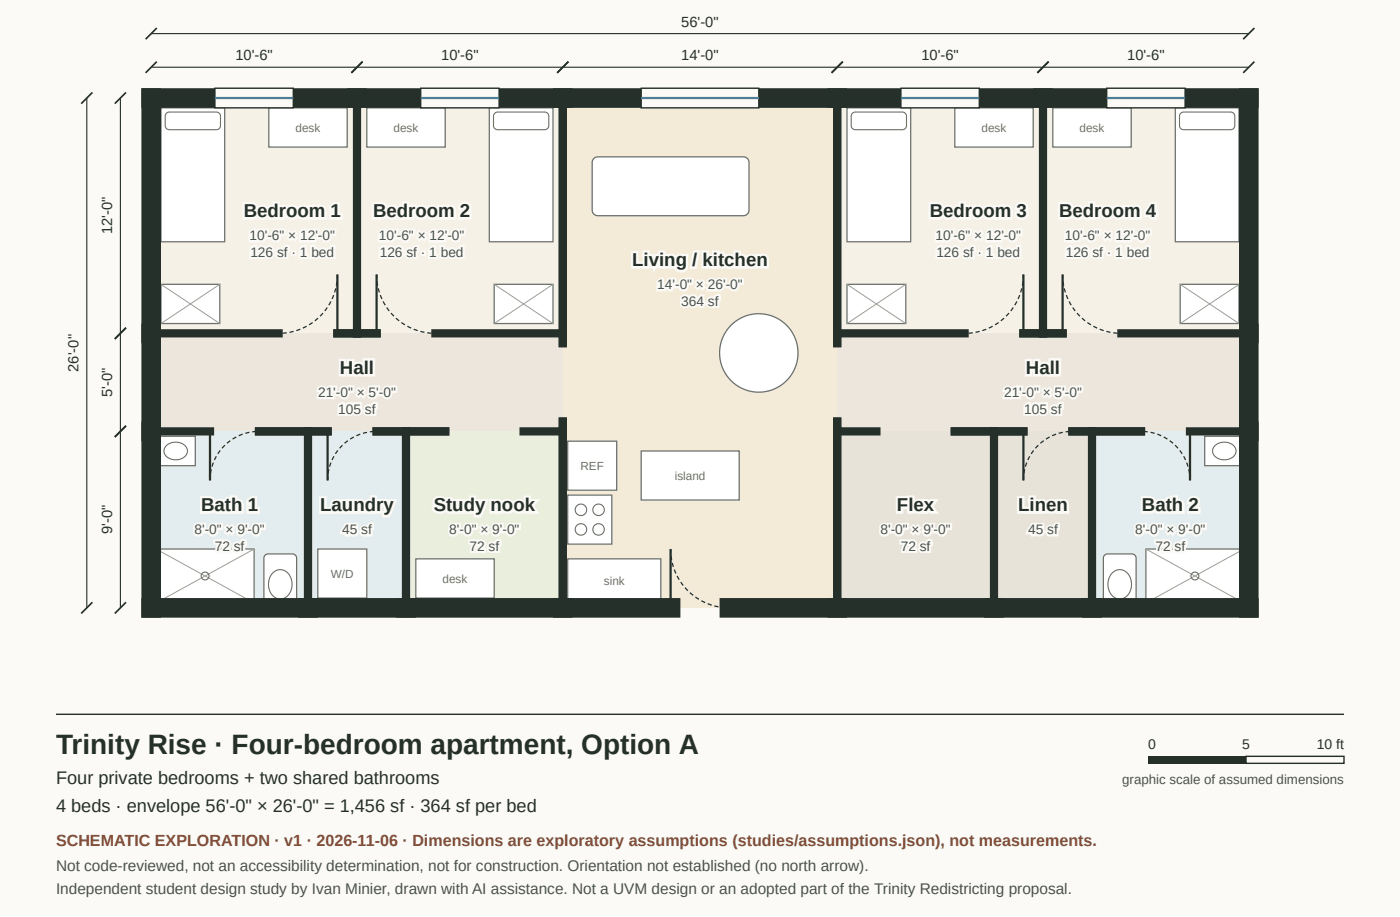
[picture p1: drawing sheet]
<svg xmlns="http://www.w3.org/2000/svg" width="265mm" height="173mm" viewBox="0 0 265 173" stroke-linecap="round" stroke-linejoin="round" font-family="sans-serif">
<path d="M0 0h264.6v173h-264.6z" fill="#fbfaf6"/>
<g fill="#f6f1e7">
<path d="M28.6 18.5h38.9v44.5h-38.9z"/>
<path d="M67.5 18.5h38.9v44.5h-38.9z"/>
</g>
<path d="M106.4 18.5h51.8v96.3h-51.8z" fill="#f3ead8"/>
<g fill="#f6f1e7">
<path d="M158.2 18.5h38.9v44.5h-38.9z"/>
<path d="M197.1 18.5h38.9v44.5h-38.9z"/>
</g>
<path d="M28.6 63h77.8v18.5h-77.8z" fill="#ece6dc"/>
<g fill="#e3edf0">
<path d="M28.6 81.5h29.6v33.3h-29.6z"/>
<path d="M58.2 81.5h18.5v33.3h-18.5z"/>
</g>
<path d="M76.7 81.5h29.7v33.3h-29.7z" fill="#eaeedd"/>
<path d="M158.2 63h77.8v18.5h-77.8z" fill="#ece6dc"/>
<g fill="#e8e3d8">
<path d="M158.2 81.5h29.7v33.3h-29.7z"/>
<path d="M187.9 81.5h18.5v33.3h-18.5z"/>
</g>
<path d="M206.4 81.5h29.6v33.3h-29.6z" fill="#e3edf0"/>
<path d="M30.4 20.4h12.1v25.3h-12.1z" fill="#fff"/>
<path d="M30.4 20.4h12.1v25.3h-12.1z" fill="none" stroke="#6b706b" stroke-width=".24"/>
<path d="M31.5 21.4l.5-.2h8.9a.79 .79 0 0 1 .8 .8v1.7a.79 .79 0 0 1-.8 .8h-8.9a.79 .79 0 0 1-.8-.8v-1.9z" fill="none" stroke="#6b706b" stroke-width=".21"/>
<path d="M50.8 20.4h14.8v7.4h-14.8z" fill="#fff"/>
<path d="M50.8 20.4h14.8v7.4h-14.8z" fill="none" stroke="#6b706b" stroke-width=".24"/>
<path d="M30.4 53.7h11.1v7.4h-11.1z" fill="#fff"/>
<path d="M30.4 53.7h11.1v7.4h-11.1z" fill="none" stroke="#6b706b" stroke-width=".24"/>
<path d="M30.4 53.7l11.1 7.4M41.5 53.7l-11.1 7.4" fill="none" stroke="#9aa09a" stroke-width=".19"/>
<path d="M69.3 20.4h14.8v7.4h-14.8z" fill="#fff"/>
<path d="M69.3 20.4h14.8v7.4h-14.8z" fill="none" stroke="#6b706b" stroke-width=".24"/>
<path d="M92.5 20.4h12v25.3h-12z" fill="#fff"/>
<path d="M92.5 20.4h12v25.3h-12z" fill="none" stroke="#6b706b" stroke-width=".24"/>
<path d="M93.5 21.4l.6-.2h8.8a.79 .79 0 0 1 .8 .8v1.7a.79 .79 0 0 1-.8 .8h-8.8a.79 .79 0 0 1-.8-.8v-1.9z" fill="none" stroke="#6b706b" stroke-width=".21"/>
<path d="M93.4 53.7h11.1v7.4h-11.1z" fill="#fff"/>
<path d="M93.4 53.7h11.1v7.4h-11.1z" fill="none" stroke="#6b706b" stroke-width=".24"/>
<path d="M93.4 53.7l11.1 7.4M104.5 53.7l-11.1 7.4" fill="none" stroke="#9aa09a" stroke-width=".19"/>
<path d="M29.5 103.7h18.5v10.2h-18.5z" fill="#fff"/>
<path d="M29.5 103.7h18.5v10.2h-18.5z" fill="none" stroke="#6b706b" stroke-width=".24"/>
<path d="M29.5 103.7l18.5 10.2M48 103.7l-18.5 10.2" fill="none" stroke="#9aa09a" stroke-width=".19"/>
<circle cx="38.8" cy="108.8" r=".74" fill="none" stroke="#6b706b" stroke-width=".21"/>
<path d="M50.1 104.9l.6-.3h4.6a.79 .79 0 0 1 .8 .8v7.7a.79 .79 0 0 1-.8 .8h-4.6a.79 .79 0 0 1-.8-.8v-7.7z" fill="#fff"/>
<path d="M50.1 104.9l.6-.3h4.6a.79 .79 0 0 1 .8 .8v7.7a.79 .79 0 0 1-.8 .8h-4.6a.79 .79 0 0 1-.8-.8v-7.7z" fill="none" stroke="#6b706b" stroke-width=".24"/>
<path d="M51.6 108.2a2.14 2.14 0 0 1 2.3-.3 2.14 2.14 0 0 1 1.3 1.9 2.56 2.56 0 0 1-2.7 3.3 3 3 0 0 1-.9-4.9z" fill="none" stroke="#6b706b" stroke-width=".21"/>
<path d="M29.5 82.4h7.4v5.6h-7.4z" fill="#fff"/>
<path d="M29.5 82.4h7.4v5.6h-7.4z" fill="none" stroke="#6b706b" stroke-width=".24"/>
<path d="M31.5 84.1a2.45 2.45 0 0 1 3.9 .9 2.15 2.15 0 0 1-3 1.7 1.51 1.51 0 0 1-1.3-1 1.51 1.51 0 0 1 .4-1.6z" fill="none" stroke="#6b706b" stroke-width=".21"/>
<path d="M60.1 103.7h9.2v9.3h-9.2z" fill="#fff"/>
<path d="M60.1 103.7h9.2v9.3h-9.2z" fill="none" stroke="#6b706b" stroke-width=".24"/>
<path d="M78.6 105.6h14.8v7.4h-14.8z" fill="#fff"/>
<path d="M78.6 105.6h14.8v7.4h-14.8z" fill="none" stroke="#6b706b" stroke-width=".24"/>
<path d="M222.1 20.4h12.1v25.3h-12.1z" fill="#fff"/>
<path d="M222.1 20.4h12.1v25.3h-12.1z" fill="none" stroke="#6b706b" stroke-width=".24"/>
<path d="M223.1 21.4l.6-.2h8.9a.79 .79 0 0 1 .8 .8v1.7a.79 .79 0 0 1-.8 .8h-8.9a.79 .79 0 0 1-.8-.8v-1.9z" fill="none" stroke="#6b706b" stroke-width=".21"/>
<path d="M199 20.4h14.8v7.4h-14.8z" fill="#fff"/>
<path d="M199 20.4h14.8v7.4h-14.8z" fill="none" stroke="#6b706b" stroke-width=".24"/>
<path d="M223 53.7h11.2v7.4h-11.2z" fill="#fff"/>
<path d="M223 53.7h11.2v7.4h-11.2z" fill="none" stroke="#6b706b" stroke-width=".24"/>
<path d="M223 53.7l11.2 7.4M234.2 53.7l-11.2 7.4" fill="none" stroke="#9aa09a" stroke-width=".19"/>
<path d="M180.4 20.4h14.9v7.4h-14.9z" fill="#fff"/>
<path d="M180.4 20.4h14.9v7.4h-14.9z" fill="none" stroke="#6b706b" stroke-width=".24"/>
<path d="M160.1 20.4h12v25.3h-12z" fill="#fff"/>
<path d="M160.1 20.4h12v25.3h-12z" fill="none" stroke="#6b706b" stroke-width=".24"/>
<path d="M161.1 21.4l.6-.2h8.8a.79 .79 0 0 1 .8 .8v1.7a.79 .79 0 0 1-.8 .8h-8.8a.79 .79 0 0 1-.8-.8v-1.9z" fill="none" stroke="#6b706b" stroke-width=".21"/>
<path d="M160.1 53.7h11.1v7.4h-11.1z" fill="#fff"/>
<path d="M160.1 53.7h11.1v7.4h-11.1z" fill="none" stroke="#6b706b" stroke-width=".24"/>
<path d="M160.1 53.7l11.1 7.4M171.2 53.7l-11.1 7.4" fill="none" stroke="#9aa09a" stroke-width=".19"/>
<path d="M216.6 103.7h18.5v10.2h-18.5z" fill="#fff"/>
<path d="M216.6 103.7h18.5v10.2h-18.5z" fill="none" stroke="#6b706b" stroke-width=".24"/>
<path d="M216.6 103.7l18.5 10.2M235.1 103.7l-18.5 10.2" fill="none" stroke="#9aa09a" stroke-width=".19"/>
<circle cx="225.8" cy="108.8" r=".74" fill="none" stroke="#6b706b" stroke-width=".21"/>
<path d="M208.8 104.9l.5-.3h4.6a.79 .79 0 0 1 .8 .8v7.7a.79 .79 0 0 1-.8 .8h-4.6a.79 .79 0 0 1-.8-.8v-7.7z" fill="#fff"/>
<path d="M208.8 104.9l.5-.3h4.6a.79 .79 0 0 1 .8 .8v7.7a.79 .79 0 0 1-.8 .8h-4.6a.79 .79 0 0 1-.8-.8v-7.7z" fill="none" stroke="#6b706b" stroke-width=".24"/>
<path d="M210.3 108.2a2.14 2.14 0 0 1 2.3-.3 2.14 2.14 0 0 1 1.2 1.9 2.56 2.56 0 0 1-2.6 3.3 3 3 0 0 1-.9-4.9z" fill="none" stroke="#6b706b" stroke-width=".21"/>
<path d="M227.7 82.4h7.4v5.6h-7.4z" fill="#fff"/>
<path d="M227.7 82.4h7.4v5.6h-7.4z" fill="none" stroke="#6b706b" stroke-width=".24"/>
<path d="M229.7 84.1a2.45 2.45 0 0 1 3.9 .9 2.15 2.15 0 0 1-3.1 1.7 1.51 1.51 0 0 1-1.2-1 1.51 1.51 0 0 1 .4-1.6z" fill="none" stroke="#6b706b" stroke-width=".21"/>
<path d="M107.3 83.3h9.2v9.3h-9.2z" fill="#fff"/>
<path d="M107.3 83.3h9.2v9.3h-9.2z" fill="none" stroke="#6b706b" stroke-width=".24"/>
<path d="M107.3 93.5h8.3v9.3h-8.3z" fill="#fff"/>
<path d="M107.3 93.5h8.3v9.3h-8.3z" fill="none" stroke="#6b706b" stroke-width=".24"/>
<g fill="none" stroke="#6b706b" stroke-width=".21">
<circle cx="109.8" cy="96.3" r="1.08"/>
<circle cx="113.1" cy="96.3" r="1.08"/>
<circle cx="109.8" cy="100" r="1.08"/>
<circle cx="113.1" cy="100" r="1.08"/>
</g>
<path d="M107.3 105.6h17.6v8.3h-17.6z" fill="#fff"/>
<path d="M107.3 105.6h17.6v8.3h-17.6z" fill="none" stroke="#6b706b" stroke-width=".24"/>
<path d="M121.2 85.2h18.5v9.3h-18.5z" fill="#fff"/>
<path d="M121.2 85.2h18.5v9.3h-18.5z" fill="none" stroke="#6b706b" stroke-width=".24"/>
<circle cx="143.4" cy="66.7" r="7.4" fill="#fff"/>
<circle cx="143.4" cy="66.7" r="7.4" fill="none" stroke="#6b706b" stroke-width=".24"/>
<path d="M112.2 29.9l.8-.3h27.5a1.06 1.06 0 0 1 1.1 1.1v9a1.06 1.06 0 0 1-1.1 1h-27.5a1.06 1.06 0 0 1-1.1-1v-9z" fill="#fff"/>
<path d="M112.2 29.9l.8-.3h27.5a1.06 1.06 0 0 1 1.1 1.1v9a1.06 1.06 0 0 1-1.1 1h-27.5a1.06 1.06 0 0 1-1.1-1v-9z" fill="none" stroke="#6b706b" stroke-width=".24"/>
<path d="M40.6 18.5h-12v96.3h98.1M55.4 18.5h24.1M94.3 18.5h26.9M143.4 18.5h26.9M185.1 18.5h24.1M224 18.5h12v96.3h-98.2" fill="none" stroke="#26302b" stroke-width="3.7"/>
<g fill="none" stroke="#26302b" stroke-width="1.6">
<path d="M67.5 18.5v44.5M106.4 18.5v46.3M158.2 18.5v46.3M197.1 18.5v44.5M28.6 63h24.1M63.8 63h7.4M82.3 63h24.1M106.4 79.6v35.2M158.2 63h24.1M158.2 79.6v35.2M193.4 63h7.4M211.9 63h24.1"/>
<path d="M28.6 81.5h11.1M48.9 81.5h13M58.2 81.5v33.3M71.2 81.5h12.9M76.7 81.5v33.3M99 81.5h7.4M158.2 81.5h7.4M180.4 81.5h13M187.9 81.5v33.3M202.7 81.5h12.9M206.4 81.5v33.3M224.9 81.5h11.1"/>
</g>
<path d="M40.6 16.7h14.8v3.7h-14.8z" fill="#fbfaf6"/>
<path d="M40.6 16.7h14.8v3.7h-14.8z" fill="none" stroke="#26302b" stroke-width=".26"/>
<path d="M40.6 18.5h14.8" fill="none" stroke="#4d7f99" stroke-width=".42"/>
<path d="M79.5 16.7h14.8v3.7h-14.8z" fill="#fbfaf6"/>
<path d="M79.5 16.7h14.8v3.7h-14.8z" fill="none" stroke="#26302b" stroke-width=".26"/>
<path d="M79.5 18.5h14.8" fill="none" stroke="#4d7f99" stroke-width=".42"/>
<path d="M170.3 16.7h14.8v3.7h-14.8z" fill="#fbfaf6"/>
<path d="M170.3 16.7h14.8v3.7h-14.8z" fill="none" stroke="#26302b" stroke-width=".26"/>
<path d="M170.3 18.5h14.8" fill="none" stroke="#4d7f99" stroke-width=".42"/>
<path d="M209.2 16.7h14.8v3.7h-14.8z" fill="#fbfaf6"/>
<path d="M209.2 16.7h14.8v3.7h-14.8z" fill="none" stroke="#26302b" stroke-width=".26"/>
<path d="M209.2 18.5h14.8" fill="none" stroke="#4d7f99" stroke-width=".42"/>
<path d="M121.2 16.7h22.2v3.7h-22.2z" fill="#fbfaf6"/>
<path d="M121.2 16.7h22.2v3.7h-22.2z" fill="none" stroke="#26302b" stroke-width=".26"/>
<path d="M121.2 18.5h22.2" fill="none" stroke="#4d7f99" stroke-width=".42"/>
<path d="M126.7 103.7v11.1" fill="none" stroke="#26302b" stroke-width=".42"/>
<path d="M126.6 103.7h.3v.8h-.3zM126.7 105h.2l.2 .8h-.3zM126.9 106.4l.3-.1 .2 .8h-.3zM127.3 107.6h.2l.3 .7-.2 .1zM127.9 108.9l.2-.1 .4 .6-.2 .2zM128.6 110l.2-.1 .4 .6-.2 .2zM129.4 111.1l.1-.2 .6 .6-.2 .2zM130.5 111.9l.6 .5-.2 .2-.6-.6zM131.5 112.7l.6 .4-.1 .2-.6-.4zM132.6 113.4l.7 .3-.1 .2-.7-.3zM133.8 113.9l.7 .3v.2l-.8-.2zM135 114.3l.8 .2v.3l-.8-.2zM136.3 114.6l.8 .1v.2l-.8-.1zM137.6 114.7h.2v.2h-.2z" fill="#26302b"/>
<path d="M63.8 51.9v11.1" fill="none" stroke="#26302b" stroke-width=".42"/>
<path d="M63.6 51.9h.3v.7h-.3zM63.6 53.2h.2l-.1 .8-.3-.1zM63.3 54.4l.3 .1-.2 .8-.3-.1zM63 55.7l.2 .1-.3 .7-.2-.1zM62.4 56.9l.2 .1-.4 .7-.2-.1zM61.7 58l.2 .2-.4 .6-.2-.1zM61 59.1l.1 .1-.5 .6-.2-.2zM59.4 60.5l.6-.5 .2 .2-.6 .5zM58.4 61.3l.6-.5 .1 .2-.6 .5zM57.2 61.9l.7-.4 .1 .2-.7 .4zM56 62.3l.7-.2 .1 .2-.8 .3zM54.7 62.7l.8-.2v.2l-.8 .2zM53.4 62.8l.8-.1v.3l-.8 .1zM52.7 62.9l.2-.1v.3h-.2z" fill="#26302b"/>
<path d="M71.2 51.9v11.1" fill="none" stroke="#26302b" stroke-width=".42"/>
<path d="M71.1 51.9h.2v.7h-.2zM71.1 53.2h.3l.1 .7-.2 .1zM71.4 54.5l.2-.1 .2 .8-.2 .1zM71.8 55.8l.2-.1 .3 .7-.2 .1zM72.3 57l.2-.1 .4 .7-.2 .1zM73 58.2l.2-.2 .5 .7-.2 .1zM73.8 59.2l.2-.1 .5 .5-.1 .2zM74.9 60l.6 .5-.1 .2-.7-.5zM75.9 60.8l.7 .5-.1 .2-.7-.5zM77 61.5l.7 .4-.1 .2-.7-.4zM78.2 62.1l.8 .2-.1 .3-.8-.3zM79.5 62.5l.7 .2v.2l-.8-.2zM80.8 62.7l.8 .1-.1 .3-.8-.1zM82.1 62.8l.2 .1v.2h-.2z" fill="#26302b"/>
<path d="M193.4 51.9v11.1" fill="none" stroke="#26302b" stroke-width=".42"/>
<path d="M193.3 51.9h.2v.7h-.2zM193.2 53.2h.3l-.2 .8-.2-.1zM193 54.4l.2 .1-.2 .8-.2-.1zM192.6 55.7l.2 .1-.3 .7-.2-.1zM192.1 56.9l.2 .1-.4 .7-.2-.1zM191.4 58l.2 .2-.5 .6-.2-.1zM190.6 59.1l.2 .1-.6 .6-.1-.2zM189.1 60.5l.6-.5 .1 .2-.6 .5zM188 61.3l.7-.5 .1 .2-.7 .5zM186.8 61.9l.7-.4 .2 .2-.8 .4zM185.6 62.3l.8-.2v.2l-.7 .3zM184.3 62.7l.8-.2 .1 .2-.8 .2zM183 62.8l.8-.1 .1 .3-.9 .1zM182.3 62.9l.2-.1v.3h-.2z" fill="#26302b"/>
<path d="M200.8 51.9v11.1" fill="none" stroke="#26302b" stroke-width=".42"/>
<path d="M200.7 51.9h.2l.1 .7h-.3zM200.8 53.2h.2l.1 .7-.2 .1zM201 54.5l.2-.1 .3 .8-.3 .1zM201.4 55.8l.2-.1 .3 .7-.2 .1zM201.9 57l.3-.1 .3 .7-.2 .1zM202.6 58.2l.2-.2 .5 .7-.2 .1zM203.5 59.2l.1-.1 .6 .5-.2 .2zM204.6 60l.6 .5-.2 .2-.6-.5zM205.6 60.8l.6 .5-.1 .2-.7-.5zM206.7 61.5l.7 .4-.1 .2-.7-.4zM207.9 62.1l.7 .2v.3l-.8-.3zM209.1 62.5l.8 .2-.1 .2-.7-.2zM210.4 62.7l.8 .1v.3l-.8-.1zM211.7 62.8l.2 .1v.2h-.2z" fill="#26302b"/>
<path d="M39.7 81.5v9.3" fill="none" stroke="#26302b" stroke-width=".42"/>
<path d="M39.6 90h.2v.8h-.2zM39.8 88.6l.2 .1-.1 .8-.2-.1zM40.2 87.3l.2 .1-.2 .8-.3-.1zM40.8 86.1l.2 .2-.4 .7-.2-.1zM41.5 85l.2 .2-.4 .6-.2-.1zM42.2 84.2l.2-.2 .2 .2-.6 .6-.1-.2zM42.8 83.7l.7-.5 .1 .1-.6 .5zM43.9 82.9l.7-.5 .1 .3-.7 .4zM45.1 82.2l.7-.3 .1 .2-.7 .3zM46.3 81.7l.8-.1 .1 .2-.8 .2zM47.7 81.5l.8-.1v.2l-.8 .1z" fill="#26302b"/>
<path d="M61.9 81.5v9.3" fill="none" stroke="#26302b" stroke-width=".42"/>
<path d="M61.8 90h.3l-.1 .8h-.2zM62 88.6l.3 .1-.2 .8-.2-.1zM62.4 87.3l.3 .1-.3 .8-.2-.1zM63 86.1l.2 .2-.3 .7-.3-.1zM63.8 85l.1 .2-.4 .6-.2-.1zM64.5 84.2l.1-.2 .2 .2-.5 .6-.2-.2zM65 83.7l.7-.5 .1 .1-.6 .5zM66.1 82.9l.7-.5 .1 .3-.7 .4zM67.3 82.2l.7-.3 .1 .2-.7 .3zM68.6 81.7l.7-.1 .1 .2-.8 .2zM69.9 81.5l.8-.1v.2l-.8 .1z" fill="#26302b"/>
<path d="M193.4 81.5v9.3" fill="none" stroke="#26302b" stroke-width=".42"/>
<path d="M193.3 90h.3l-.1 .8h-.2zM193.5 88.6l.3 .1-.2 .8-.2-.1zM193.9 87.3l.3 .1-.3 .8-.2-.1zM194.5 86.1l.2 .2-.3 .7-.3-.1zM195.2 85l.2 .2-.4 .6-.2-.1zM196 84.2l.1-.2 .2 .2-.5 .6-.2-.2zM196.5 83.7l.7-.5 .1 .1-.6 .5zM197.6 82.9l.7-.5 .1 .3-.7 .4zM198.8 82.2l.7-.3 .1 .2-.7 .3zM200.1 81.7l.7-.1 .1 .2-.8 .2zM201.4 81.5l.8-.1v.2l-.8 .1z" fill="#26302b"/>
<path d="M224.9 81.5v9.3" fill="none" stroke="#26302b" stroke-width=".42"/>
<path d="M224.7 90h.3v.8h-.2zM224.5 88.7l.3-.1 .1 .8-.2 .1zM224.2 87.4l.2-.1 .2 .8-.2 .1zM223.6 86.3l.2-.2 .4 .8-.3 .1zM222.9 85.2l.2-.2 .4 .7-.2 .1zM222.2 84l.5 .6-.2 .2-.5-.6zM221.1 83.2l.7 .5-.2 .1-.6-.5zM220 82.4l.7 .5-.1 .2-.7-.4zM218.8 81.9l.7 .3-.1 .2-.7-.3zM217.5 81.6l.7 .1v.3l-.8-.2zM216.1 81.4l.8 .1v.2l-.8-.1z" fill="#26302b"/>
<path d="M16.4 18.5v96.3M22.8 18.5v96.3M28.6 6.3h207.4M28.6 12.7h207.4" fill="none" stroke="#26302b" stroke-width=".21"/>
<g fill="none" stroke="#26302b" stroke-width=".32">
<path d="M17.5 17.5l-2.2 2.1M23.8 17.5l-2.1 2.1M29.6 5.3l-2.1 2.1M29.6 11.6l-2.1 2.2M68.5 11.6l-2.1 2.2M107.4 11.6l-2.1 2.2M159.3 11.6l-2.1 2.2M198.2 11.6l-2.1 2.2M237.1 5.3l-2.2 2.1M237.1 11.6l-2.2 2.2M23.8 61.9l-2.1 2.1M23.8 80.4l-2.1 2.1"/>
<path d="M17.5 113.8l-2.2 2.1M23.8 113.8l-2.1 2.1"/>
</g>
<path d="M10.6 134.9h243.4" fill="none" stroke="#26302b" stroke-width=".26"/>
<path d="M217 142.9h18.5v1.3h-18.5z" fill="#26302b"/>
<path d="M235.5 142.9h18.5v1.3h-18.5z" fill="#fbfaf6"/>
<path d="M235.5 142.9h18.5v1.3h-18.5z" fill="none" stroke="#26302b" stroke-width=".26"/>
<text font-size="5.3" fill="#26302b" x="10.6" y="142.3">Trinity Rise · Four-bedroom apartment, Option A</text>
<g font-size="3.5" fill="#fbfaf6">
<text x="46.1" y="41">Bedroom1</text>
<text x="70.5" y="41">Bedroom2</text>
<text x="175.7" y="41">Bedroom3</text>
<text x="200.1" y="41">Bedroom4</text>
<text x="119.5" y="50.3">Living / kitchen</text>
<text x="64.2" y="70.7">Hallll</text>
<text x="193.9" y="70.7">Hallll</text>
<text x="38" y="96.6">Bath 1</text>
<text x="60.5" y="96.6">Laundry</text>
<text x="82" y="96.6">Studynook</text>
<text x="169.5" y="96.6">Fllex</text>
<text x="192.4" y="96.6">Liinen</text>
<text x="215.8" y="96.6">Bath 2</text>
</g>
<g font-size="3.5" fill="#26302b">
<text x="46.1" y="41">Bedroom 1</text>
<text x="70.5" y="41">Bedroom 2</text>
<text x="175.7" y="41">Bedroom 3</text>
<text x="200.1" y="41">Bedroom 4</text>
<text x="119.5" y="50.3">Living/kitchen</text>
<text x="38" y="96.6">Bath1</text>
<text x="82" y="96.6">Study nook</text>
<text x="215.8" y="96.6">Bath2</text>
</g>
<g font-size="3.4" fill="#26302b">
<text x="10.6" y="148.2">Four private bedrooms + two shared bathrooms</text>
<text x="10.6" y="153.5">4 beds · envelope 56'-0&quot; × 26'-0&quot; = 1,456 sf · 364 sf per bed</text>
</g>
<text font-size="3" fill="#8b4d36" x="10.6" y="159.8">SCHEMATIC EXPLORATION · v1 · 2026-11-06 · Dimensions are exploratory assumptions (studies/assumptions.json), not measurements.</text>
<g font-size="2.9" fill="#4a524d">
<text x="10.6" y="164.6">Not code-reviewed, not an accessibility determination, not for construction. Orientation not established (no north arrow).</text>
<text x="10.6" y="168.8">Independent student design study by Ivan Minier, drawn with AI assistance. Not a UVM design or an adopted part of the Trinity Redistricting proposal.</text>
</g>
<g font-size="2.8" fill="#26302b">
<text x="128.8" y="5">56'-0&quot;</text>
<text x="44.5" y="11.4">10'-6&quot;</text>
<text x="83.4" y="11.4">10'-6&quot;</text>
<text x="128.8" y="11.4">14'-0&quot;</text>
<text x="174.1" y="11.4">10'-6&quot;</text>
<text x="213" y="11.4">10'-6&quot;</text>
<text x="21.2" y="44.3" transform="rotate(-90 21.2 44.3)">12'-0&quot;</text>
<text x="14.8" y="70.2" transform="rotate(-90 14.8 70.2)">26'-0&quot;</text>
<text x="21.2" y="75" transform="rotate(-90 21.2 75)">5'-0&quot;</text>
<text x="21.2" y="100.9" transform="rotate(-90 21.2 100.9)">9'-0&quot;</text>
</g>
<g font-size="2.6" fill="#fbfaf6">
<text x="47.2" y="45.4">10'-6&quot; × 12'-0&quot;</text>
<text x="71.6" y="45.4">10'-6&quot; × 12'-0&quot;</text>
<text x="176.8" y="45.4">10'-6&quot; × 12'-0&quot;</text>
<text x="201.3" y="45.4">10'-6&quot; × 12'-0&quot;</text>
<text x="47.3" y="48.5">126sf · 1 bed</text>
<text x="71.8" y="48.5">126sf · 1 bed</text>
<text x="177" y="48.5">126sf · 1 bed</text>
<text x="201.4" y="48.5">126sf · 1 bed</text>
<text x="124.2" y="54.7">14'-0&quot; × 26'-0&quot;</text>
<text x="128.8" y="57.8">364sf</text>
<text x="60.1" y="75">21'-0&quot; × 5'-0&quot;</text>
<text x="189.8" y="75">21'-0&quot; × 5'-0&quot;</text>
<text x="63.9" y="78.2">105sf</text>
<text x="193.6" y="78.2">105sf</text>
<text x="36.8" y="101">8'-0&quot;×9'-0&quot;</text>
<text x="64.7" y="101">45sf</text>
<text x="84.9" y="101">8'-0&quot;×9'-0&quot;</text>
<text x="166.4" y="101">8'-0&quot;×9'-0&quot;</text>
<text x="194.3" y="101">45sf</text>
<text x="214.6" y="101">8'-0&quot;×9'-0&quot;</text>
<text x="40.6" y="104.1">72sf</text>
<text x="88.7" y="104.1">72sf</text>
<text x="170.2" y="104.1">72sf</text>
<text x="218.4" y="104.1">72sf</text>
</g>
<g font-size="2.6" fill="#4a524d">
<text x="47.2" y="45.4">10'-6&quot;×12'-0&quot;</text>
<text x="71.6" y="45.4">10'-6&quot;×12'-0&quot;</text>
<text x="176.8" y="45.4">10'-6&quot;×12'-0&quot;</text>
<text x="201.3" y="45.4">10'-6&quot;×12'-0&quot;</text>
<text x="47.3" y="48.5">126 sf· 1bed</text>
<text x="71.8" y="48.5">126 sf· 1bed</text>
<text x="177" y="48.5">126 sf· 1bed</text>
<text x="201.4" y="48.5">126 sf· 1bed</text>
<text x="124.2" y="54.7">14'-0&quot;×26'-0&quot;</text>
<text x="128.8" y="57.8">364 sf</text>
<text x="60.1" y="75">21'-0&quot;×5'-0&quot;</text>
<text x="189.8" y="75">21'-0&quot;×5'-0&quot;</text>
<text x="63.9" y="78.2">105 sf</text>
<text x="193.6" y="78.2">105 sf</text>
<text x="36.8" y="101">8'-0&quot; × 9'-0&quot;</text>
<text x="69.6" y="101">f</text>
<text x="84.9" y="101">8'-0&quot; × 9'-0&quot;</text>
<text x="166.4" y="101">8'-0&quot; × 9'-0&quot;</text>
<text x="199.2" y="101">f</text>
<text x="214.6" y="101">8'-0&quot; × 9'-0&quot;</text>
<text x="45.5" y="104.1">f</text>
<text x="93.6" y="104.1">f</text>
<text x="175.1" y="104.1">f</text>
<text x="223.3" y="104.1">f</text>
</g>
<g font-size="2.6" fill="#26302b">
<text x="217" y="141.6">0</text>
<text x="234.7" y="141.6">5</text>
<text x="248.8" y="141.6">10 ft</text>
</g>
<text font-size="2.5" fill="#4a524d" x="212.1" y="148.2">graphic scale of assumed dimensions</text>
<g font-size="2.2" fill="#6b706b">
<text x="55.9" y="24.9">desk</text>
<text x="74.4" y="24.9">desk</text>
<text x="185.5" y="24.9">desk</text>
<text x="204" y="24.9">desk</text>
<text x="109.7" y="88.8">REF</text>
<text x="127.5" y="90.6">island</text>
<text x="62.5" y="109.1">W/D</text>
<text x="83.6" y="110.1">desk</text>
<text x="114.1" y="110.5">sink</text>
</g>
</svg>
